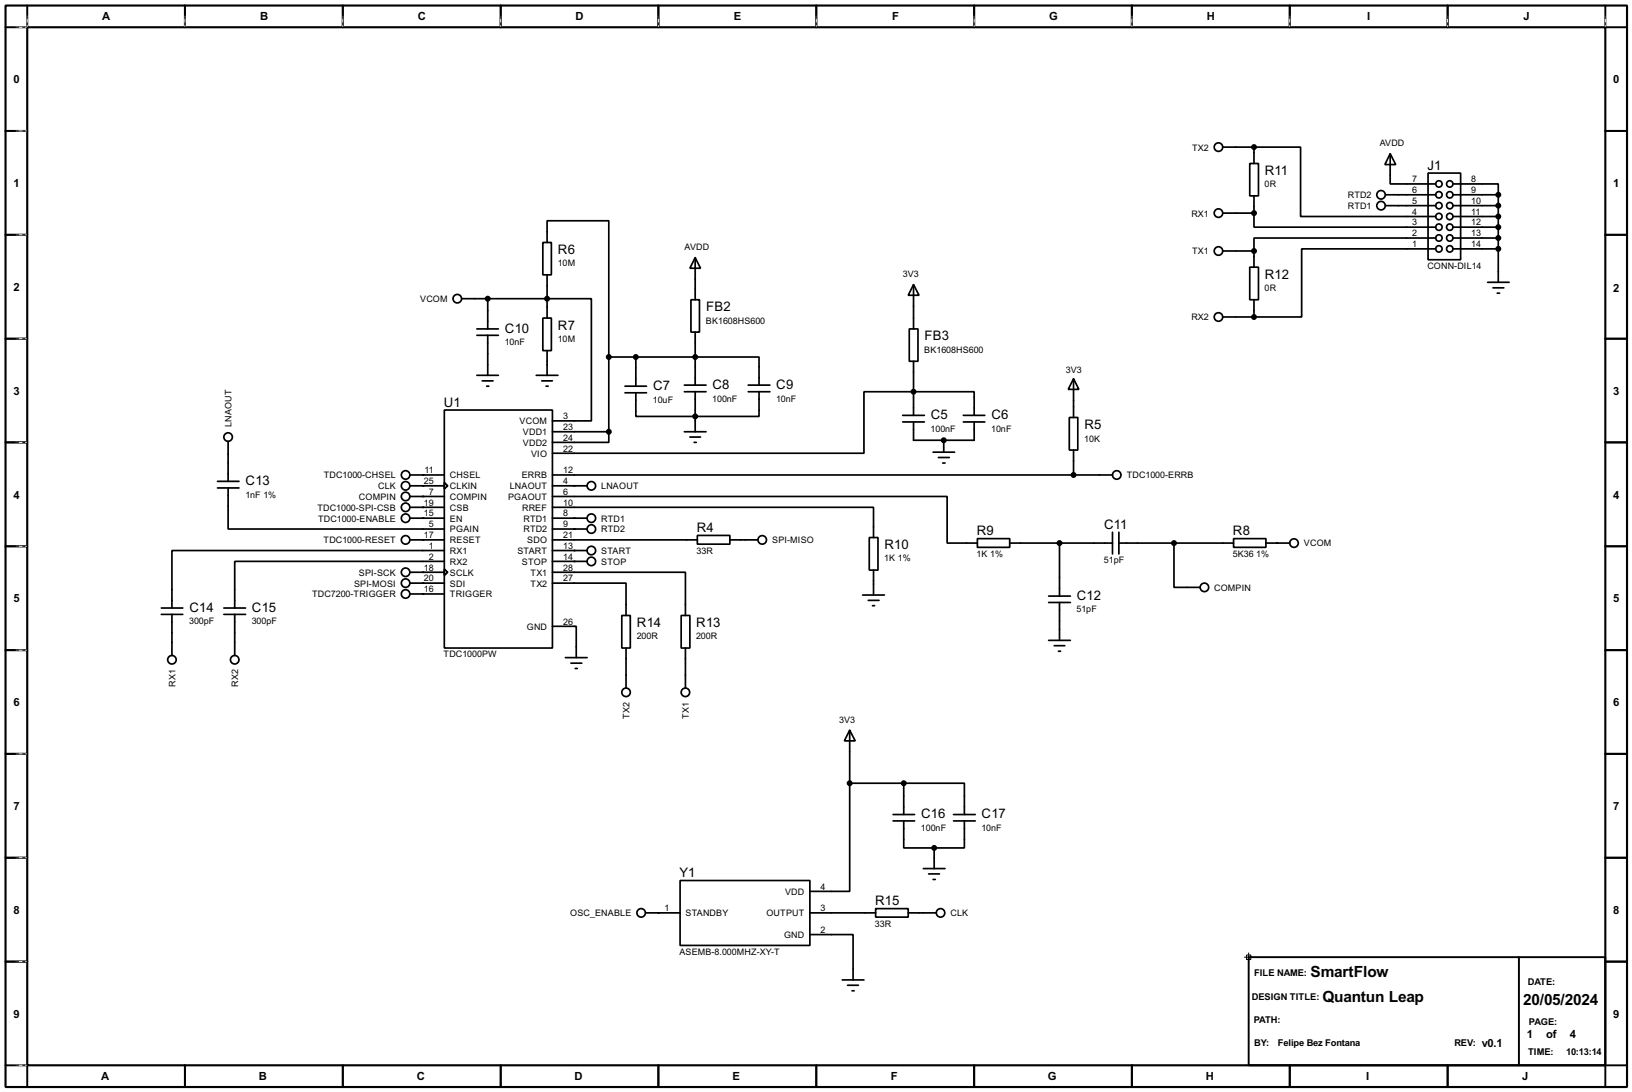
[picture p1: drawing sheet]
<svg xmlns="http://www.w3.org/2000/svg" width="383mm" height="256mm" viewBox="0 0 383 256" stroke-linecap="round" stroke-linejoin="round" font-family="sans-serif">
<path d="M1.3 1.3h381v254h-381zM6.4 6.4h370.8v243.8h-370.8z" fill="none" stroke="#000" stroke-width=".5"/>
<g fill="none" stroke="#000" stroke-width=".45">
<path d="M6.4 1.3v5.1h-5.1M43.5 1.3v5.1M80.6 1.3v5.1M117.7 1.3v5.1M154.7 1.3v5.1M191.8 1.3v5.1M228.9 1.3v5.1M266 1.3v5.1M303.1 1.3v5.1M340.2 1.3v5.1M377.2 1.3v5.1h5.1M1.3 30.8h5.1"/>
<path d="M377.2 30.8h5.1M1.3 55.2h5.1M377.2 55.2h5.1M1.3 79.6h5.1M377.2 79.6h5.1M1.3 103.9h5.1M377.2 103.9h5.1M1.3 128.3h5.1M377.2 128.3h5.1M1.3 152.7h5.1M377.2 152.7h5.1M1.3 177.1h5.1"/>
<path d="M377.2 177.1h5.1M1.3 201.5h5.1M377.2 201.5h5.1M1.3 225.9h5.1M293.4 224.8h83.8v25.4h-83.8zM356.9 224.8v25.4M377.2 225.9h5.1M1.3 250.2h5.1v5.1M43.5 250.2v5.1M80.6 250.2v5.1M117.7 250.2v5.1M154.7 250.2v5.1"/>
<path d="M191.8 250.2v5.1M228.9 250.2v5.1M266 250.2v5.1M303.1 250.2v5.1M340.2 250.2v5.1M382.3 250.2h-5.1v5.1"/>
</g>
<g fill="none" stroke="#fff" stroke-width=".23">
<path d="M3.9 6.4h2.3M6.4 3.9v2.3M43.5 3.9v2.3M80.6 3.9v2.3M117.7 3.9v2.3M154.7 3.9v2.3M191.8 3.9v2.3M228.9 3.9v2.3M266 3.9v2.3M303.1 3.9v2.3M340.2 3.9v2.3M377.2 3.9v2.3"/>
<path d="M3.9 30.8h2.3M3.9 55.2h2.3M3.9 79.6h2.3M3.9 103.9h2.3M3.9 128.3h2.3M3.9 152.7h2.3M3.9 177.1h2.3M3.9 201.5h2.3M3.9 225.9h2.3M3.9 250.2h2.3"/>
</g>
<g fill="none" stroke="#000" stroke-width=".23" stroke-dasharray=".5 1">
<path d="M3.9 6.4h2.3M6.4 3.9v2.3M43.5 3.9v2.3M80.6 3.9v2.3M117.7 3.9v2.3M154.7 3.9v2.3M191.8 3.9v2.3M228.9 3.9v2.3M266 3.9v2.3M303.1 3.9v2.3M340.2 3.9v2.3M377.2 3.9v2.3"/>
<path d="M3.9 30.8h2.3M3.9 55.2h2.3M3.9 79.6h2.3M3.9 103.9h2.3M3.9 128.3h2.3M3.9 152.7h2.3M3.9 177.1h2.3M3.9 201.5h2.3M3.9 225.9h2.3M3.9 250.2h2.3"/>
</g>
<path d="M292.4 224.8h2M292.9 224.3h1v1.1h-1zM293.4 223.8v2.1" fill="none" stroke="#000" stroke-width=".23"/>
<g fill="none" stroke="#000" stroke-width=".4">
<path d="M287.3 34.6h7.4M293.7 38.4h2v7.6h-2zM294.7 34.6h10.9v16.3h31.8M294.7 34.6v3.8M326.7 36.1l1.3 2.6h-2.6zM326.7 36.1v7.1h10.7M127.6 57h2v7.6h-2zM128.6 57v-5.1h14.5v32M287.3 50.1h7.4M287.3 59h7.4M294.7 50.1v3.3h42.7M294.7 46v4.1"/>
<path d="M294.7 59v3.8M325.6 48.3h11.8M325.6 45.8h11.8M335.6 40.7h7.6v20.3h-7.6zM337.4 58.5h-31.5v16h-11.2M337.4 55.9h-42.7v3.1M341.4 43.2h10.7v2.6M341.4 58.5h10.7M341.4 55.9h10.7M341.4 53.4h10.7M341.4 50.9h10.7M341.4 48.3h10.7"/>
<path d="M341.4 45.8h10.7M352.1 45.8v20.5M108.5 70.2h30.5v28.7h-9.2M112.1 77.3h5M112.1 78.8h5M114.6 70.2v7.1M114.6 78.8v9.4M127.6 74.7h2v7.7h-2zM128.6 64.6v10.1M162.4 70.4h2v7.6h-2zM163.4 60.5l1.2 2.5h-2.5zM163.4 60.5v9.9"/>
<path d="M163.4 78v12.5M213.7 77.3h2v7.6h-2zM214.7 66.9l1.3 2.5h-2.6zM214.7 66.9v10.4M287.3 74.5h7.4M293.7 62.8h2v7.6h-2zM294.7 70.4v4.1M349.6 66.3h5M350.8 67.6h2.6M351.8 68.9h.6M104.4 96.3h25.4v55.9h-25.4zM112.1 88.2h5"/>
<path d="M113.3 89.5h2.6M114.4 90.7h.5M126 88.2h5.1M127.3 89.5h2.5M128.3 90.7h.5M128.6 82.4v5.8M143.1 83.9h35.3v6.6M143.1 83.9v17.5M146.9 90.7h5M146.9 92.3h5M149.4 83.9v6.8M160.8 90.5h5.1"/>
<path d="M160.8 92h5.1M163.4 92v9.4M175.8 90.5h5.1M175.8 92h5.1M178.4 92v5.8h-29v-5.5M212.1 97.6h5.1M212.1 99.1h5.1M214.7 84.9v12.7M214.7 99.1v4.3h14.2v-4.3M226.4 97.6h5M226.4 99.1h5M228.9 97.6v-5.6h-25.9v14.5h-73.2"/>
<path d="M251.3 98.1h2v7.6h-2zM252.3 89l1.2 2.5h-2.5zM252.3 89v9.1M51.1 114.6h5.1M51.1 113.1h5.1M53.6 114.6v9.7h50.8M53.6 103.7v9.4M96.3 111.6h8.1M96.3 119.2h8.1M96.3 116.6h8.1M96.3 114.1h8.1M104.4 113.3l.8 .8-.8 .8z"/>
<path d="M129.8 116.6h92.8v11h7.1M129.8 119.2h75.5v7.1M129.8 111.6h131.6M129.8 101.4h13.3M129.8 114.1h8.2M143.1 101.4v2.5h-13.3M160.8 101.4h5.1M162.1 102.7h2.5M163.1 103.9h.5M219.3 106.2h5M220.5 107.5h2.6M221.5 108.8h.6"/>
<path d="M221.8 103.4v2.8M252.3 105.7v5.9M96.3 126.8h8.1M96.3 137h8.1M96.3 134.4h8.1M96.3 139.5h8.1M96.3 121.7h8.1M104.4 133.7l.8 .7-.8 .8zM104.4 129.3h-64v13.5M104.4 131.9h-49.2v10.9M129.8 134.4h31.3v10.2M129.8 137h17.3v7.6"/>
<path d="M129.8 126.8h34.1M129.8 121.7h8.2M129.8 124.3h8.2M129.8 129.3h8.2M129.8 131.9h8.2M163.9 125.8h7.6v2h-7.6zM171.5 126.8h6.6M202.7 139.8h5.1M204.3 126.3h2v7.6h-2zM205.3 133.9v5.9M229.7 126.5h7.6v2.1h-7.6zM237.3 127.6h24.1"/>
<path d="M249 127.6v12.4M261.4 125v5.1M262.9 127.6h27M262.9 125v5.1M275.9 127.6v10.4h6.1M289.9 126.5h7.6v2.1h-7.6zM297.5 127.6h5.6M37.9 144.3h5.1M37.9 142.8h5.1M40.4 144.3v9.7M52.6 144.3h5.1M52.6 142.8h5.1"/>
<path d="M55.2 144.3v9.7M129.8 147.1h5.6v7.4M132.9 154.5h5.1M134.2 155.8h2.5M135.2 157h.5M146.1 144.6h2v7.6h-2zM147.1 152.2v9.4M160.1 144.6h2v7.6h-2zM161.1 152.2v9.4M204 141h2.6M205 142.3h.5M246.4 140h5.1"/>
<path d="M246.4 141.5h5.1M246.4 150.4h5.1M247.7 151.7h2.5M248.7 153h.5M249 141.5v8.9M199.7 171.5l1.3 2.5h-2.6zM199.7 171.5v12.5M199.7 184v25.4h-9.4M199.7 184h12.7M209.9 191.3h5M209.9 192.8h5M212.4 192.8v6.4h7.1"/>
<path d="M212.4 184h14.2v7.3M212.4 184v7.3M219.5 199.2v4.8M224.1 191.3h5.1M224.1 192.8h5.1M226.6 192.8v6.4h-7.1M151.7 214.4h8.1M159.8 206.8h30.5v15.3h-30.5zM190.3 219.5h10.2v10.7M190.3 214.4h15.5M205.8 213.4h7.6v2h-7.6zM213.4 214.4h6.6"/>
<path d="M217 204h5.1M218.2 205.3h2.6M219.3 206.6h.5M197.9 230.2h5.1M199.2 231.4h2.5M200.2 232.7h.5"/>
<circle cx="286.3" cy="34.6" r="1"/>
<circle cx="286.3" cy="50.1" r="1"/>
<circle cx="286.3" cy="59" r="1"/>
<circle cx="324.5" cy="45.8" r="1"/>
<circle cx="324.5" cy="48.3" r="1"/>
<circle cx="338.1" cy="55.9" r=".75"/>
<circle cx="338.1" cy="53.4" r=".75"/>
<circle cx="338.1" cy="58.5" r=".75"/>
<circle cx="338.1" cy="50.9" r=".75"/>
<circle cx="338.1" cy="45.8" r=".75"/>
<circle cx="338.1" cy="48.3" r=".75"/>
<circle cx="338.1" cy="43.2" r=".75"/>
<circle cx="340.6" cy="58.5" r=".75"/>
<circle cx="340.6" cy="55.9" r=".75"/>
<circle cx="340.6" cy="53.4" r=".75"/>
<circle cx="340.6" cy="50.9" r=".75"/>
<circle cx="340.6" cy="48.3" r=".75"/>
<circle cx="340.6" cy="43.2" r=".75"/>
<circle cx="340.6" cy="45.8" r=".75"/>
<circle cx="107.4" cy="70.2" r="1"/>
<circle cx="286.3" cy="74.5" r="1"/>
<circle cx="53.6" cy="102.7" r="1"/>
<circle cx="95.3" cy="111.6" r="1"/>
<circle cx="95.3" cy="116.6" r="1"/>
<circle cx="95.3" cy="114.1" r="1"/>
<circle cx="95.3" cy="119.2" r="1"/>
<circle cx="138.9" cy="114.1" r="1"/>
<circle cx="262.4" cy="111.6" r="1"/>
<circle cx="95.3" cy="126.8" r="1"/>
<circle cx="95.3" cy="137" r="1"/>
<circle cx="95.3" cy="121.7" r="1"/>
<circle cx="95.3" cy="139.5" r="1"/>
<circle cx="95.3" cy="134.4" r="1"/>
<circle cx="138.9" cy="129.3" r="1"/>
<circle cx="138.9" cy="124.3" r="1"/>
<circle cx="138.9" cy="121.7" r="1"/>
<circle cx="138.9" cy="131.9" r="1"/>
<circle cx="179.1" cy="126.8" r="1"/>
<circle cx="283" cy="138" r="1"/>
<circle cx="304" cy="127.6" r="1"/>
<circle cx="40.4" cy="155" r="1"/>
<circle cx="55.1" cy="155" r="1"/>
<circle cx="147.1" cy="162.6" r="1"/>
<circle cx="161" cy="162.6" r="1"/>
<circle cx="150.6" cy="214.4" r="1"/>
<circle cx="221" cy="214.4" r="1"/>
</g>
<g fill="#000">
<circle cx="99.4" cy="114.1" r=".2"/>
<circle cx="99.4" cy="119.2" r=".2"/>
<circle cx="99.4" cy="111.6" r=".2"/>
<circle cx="99.4" cy="116.6" r=".2"/>
<circle cx="134.9" cy="114.1" r=".2"/>
<circle cx="99.4" cy="121.7" r=".2"/>
<circle cx="99.4" cy="126.8" r=".2"/>
<circle cx="99.4" cy="134.4" r=".2"/>
<circle cx="99.4" cy="139.5" r=".2"/>
<circle cx="99.4" cy="137" r=".2"/>
<circle cx="134.9" cy="129.3" r=".2"/>
<circle cx="134.9" cy="124.3" r=".2"/>
<circle cx="134.9" cy="131.9" r=".2"/>
<circle cx="134.9" cy="121.7" r=".2"/>
<circle cx="300" cy="127.6" r=".2"/>
<circle cx="154.7" cy="214.4" r=".2"/>
</g>
<g fill="#000" stroke="#000" stroke-width=".4">
<circle cx="294.6" cy="34.6" r=".5"/>
<circle cx="294.6" cy="59" r=".5"/>
<circle cx="294.6" cy="50.1" r=".5"/>
<circle cx="352" cy="45.8" r=".5"/>
<circle cx="352" cy="55.9" r=".5"/>
<circle cx="352" cy="50.9" r=".5"/>
<circle cx="352" cy="58.5" r=".5"/>
<circle cx="352" cy="48.3" r=".5"/>
<circle cx="352" cy="53.4" r=".5"/>
<circle cx="114.6" cy="70.2" r=".5"/>
<circle cx="128.5" cy="70.2" r=".5"/>
<circle cx="294.6" cy="74.5" r=".5"/>
<circle cx="143" cy="83.9" r=".5"/>
<circle cx="149.4" cy="83.9" r=".5"/>
<circle cx="163.3" cy="83.9" r=".5"/>
<circle cx="163.3" cy="97.8" r=".5"/>
<circle cx="214.6" cy="92" r=".5"/>
<circle cx="143" cy="101.4" r=".5"/>
<circle cx="221.7" cy="103.4" r=".5"/>
<circle cx="252.2" cy="111.6" r=".5"/>
<circle cx="248.9" cy="127.6" r=".5"/>
<circle cx="275.8" cy="127.6" r=".5"/>
<circle cx="199.6" cy="184" r=".5"/>
<circle cx="212.3" cy="184" r=".5"/>
<circle cx="219.5" cy="199.2" r=".5"/>
</g>
<g font-size="4.1">
<text x="308" y="229.5">SmartFlow</text>
<text x="310.7" y="235.4">Quantun Leap</text>
<text x="357.9" y="236.1">20/05/2024</text>
</g>
<g font-size="3.5">
<text x="297.2" y="41.1">R11</text>
<text x="335.4" y="39.9">J1</text>
<text x="131.1" y="59.6">R6</text>
<text x="297.2" y="65.5">R12</text>
<text x="131.1" y="77.4">R7</text>
<text x="165.9" y="73.1">FB2</text>
<text x="118.7" y="78.2">C10</text>
<text x="217.2" y="80">FB3</text>
<text x="104.3" y="95.5">U1</text>
<text x="153.5" y="91.7">C7</text>
<text x="167.4" y="91.4">C8</text>
<text x="182.4" y="91.4">C9</text>
<text x="218.7" y="98.5">C5</text>
<text x="233" y="98.5">C6</text>
<text x="254.8" y="100.8">R5</text>
<text x="57.7" y="114">C13</text>
<text x="163.7" y="125">R4</text>
<text x="229.5" y="125.7">R9</text>
<text x="259.5" y="124.2">C11</text>
<text x="289.7" y="125.7">R8</text>
<text x="207.8" y="129">R10</text>
<text x="44.5" y="143.7">C14</text>
<text x="59.2" y="143.7">C15</text>
<text x="253" y="140.9">C12</text>
<text x="149.7" y="147.3">R14</text>
<text x="163.6" y="147.3">R13</text>
<text x="216.5" y="192.2">C16</text>
<text x="230.7" y="192.2">C17</text>
<text x="159.7" y="206">Y1</text>
<text x="205.6" y="212.6">R15</text>
</g>
<g font-size="3">
<text x="24" y="4.6">A</text>
<text x="61.1" y="4.6">B</text>
<text x="98.2" y="4.6">C</text>
<text x="135.2" y="4.6">D</text>
<text x="172.4" y="4.6">E</text>
<text x="209.6" y="4.6">F</text>
<text x="246.5" y="4.6">G</text>
<text x="283.6" y="4.6">H</text>
<text x="321.2" y="4.6">I</text>
<text x="358" y="4.6">J</text>
<text x="3.2" y="19.5">0</text>
<text x="379.1" y="19.5">0</text>
<text x="3.2" y="44">1</text>
<text x="379.1" y="44">1</text>
<text x="3.2" y="68.4">2</text>
<text x="379.1" y="68.6">2</text>
<text x="3.2" y="92.7">3</text>
<text x="379.1" y="92.7">3</text>
<text x="3.2" y="117.1">4</text>
<text x="379.1" y="117.1">4</text>
<text x="3.2" y="141.5">5</text>
<text x="379.1" y="141.5">5</text>
<text x="3.2" y="165.9">6</text>
<text x="379.1" y="165.9">6</text>
<text x="3.2" y="190.3">7</text>
<text x="379.1" y="190.3">7</text>
<text x="3.2" y="214.7">8</text>
<text x="379.1" y="214.7">8</text>
<text x="3.2" y="239.1">9</text>
<text x="379.1" y="239.1">9</text>
<text x="348.2" y="246">v0.1</text>
<text x="358.8" y="243.9">1</text>
<text x="363.3" y="243.9">of</text>
<text x="368.9" y="243.9">4</text>
<text x="23.8" y="253.8">A</text>
<text x="60.8" y="253.8">B</text>
<text x="97.9" y="253.8">C</text>
<text x="135" y="253.8">D</text>
<text x="172.1" y="253.8">E</text>
<text x="209.3" y="253.8">F</text>
<text x="246.2" y="253.8">G</text>
<text x="283.3" y="253.8">H</text>
<text x="321" y="253.8">I</text>
<text x="357.7" y="253.8">J</text>
</g>
<g font-size="2.5">
<text x="294.7" y="229.3">FILE NAME:</text>
<text x="359" y="231.3">DATE:</text>
<text x="294.1" y="234.9">DESIGN TITLE:</text>
<text x="294.6" y="240.2">PATH:</text>
<text x="294.7" y="245.8">BY:</text>
<text x="300.3" y="245.8">Felipe Bez Fontana</text>
<text x="341.7" y="245.8">REV:</text>
<text x="359.2" y="240.7">PAGE:</text>
<text x="359" y="247.8">TIME:</text>
<text x="368" y="247.8">10:13:14</text>
</g>
<g font-size="2.4">
<text x="280.1" y="35.3">TX2</text>
<text x="324.2" y="34.4">AVDD</text>
<text x="297.2" y="44">0R</text>
<text x="316.7" y="46.6">RTD2</text>
<text x="331.9" y="47.9">5</text>
<text x="331.9" y="45.4">6</text>
<text x="331.9" y="42.8">7</text>
<text x="345.7" y="47.9">10</text>
<text x="345.7" y="45.4">9</text>
<text x="345.7" y="42.8">8</text>
<text x="279.9" y="50.8">RX1</text>
<text x="316.7" y="49.1">RTD1</text>
<text x="331.9" y="52.9">3</text>
<text x="331.9" y="50.4">4</text>
<text x="345.7" y="52.9">12</text>
<text x="345.7" y="50.4">11</text>
<text x="160.8" y="58.8">AVDD</text>
<text x="280.1" y="59.8">TX1</text>
<text x="331.9" y="58.1">1</text>
<text x="331.9" y="55.5">2</text>
<text x="345.7" y="58.1">14</text>
<text x="345.7" y="55.5">13</text>
<text x="131.1" y="62.6">10M</text>
<text x="212.1" y="65.1">3V3</text>
<text x="335.4" y="63.2">CONN-DIL14</text>
<text x="98.7" y="70.9">VCOM</text>
<text x="297.2" y="68.4">0R</text>
<text x="165.9" y="76">BK1608HS600</text>
<text x="279.9" y="75.3">RX2</text>
<text x="118.6" y="81.1">10nF</text>
<text x="131.1" y="80.3">10M</text>
<text x="217.2" y="82.9">BK1608HS600</text>
<text x="250.5" y="87.7">3V3</text>
<text x="153.4" y="94.5">10uF</text>
<text x="167.4" y="94.3">100nF</text>
<text x="182.4" y="94.3">10nF</text>
<text x="54.4" y="100.3" transform="rotate(-90 54.4 100.3)">LNAOUT</text>
<text x="122.1" y="99.7">VCOM</text>
<text x="132.4" y="98.5">3</text>
<text x="132.4" y="101">23</text>
<text x="218.7" y="101.4">100nF</text>
<text x="232.9" y="101.4">10nF</text>
<text x="122.9" y="102.2">VDD1</text>
<text x="122.9" y="104.7">VDD2</text>
<text x="124.8" y="107.3">VIO</text>
<text x="132.4" y="103.5">24</text>
<text x="132.4" y="106.1">22</text>
<text x="254.8" y="103.7">10K</text>
<text x="76.1" y="112.4">TDC1000-CHSEL</text>
<text x="99.6" y="113.7">25</text>
<text x="99.8" y="111.2">11</text>
<text x="105.7" y="112.4">CHSEL</text>
<text x="122.6" y="112.4">ERRB</text>
<text x="132.4" y="111.2">12</text>
<text x="132.4" y="113.7">4</text>
<text x="264.7" y="112.4">TDC1000-ERRB</text>
<text x="57.7" y="116.9">1nF 1%</text>
<text x="74.6" y="120">TDC1000-SPI-CSB</text>
<text x="84.3" y="117.4">COMPIN</text>
<text x="88.8" y="114.9">CLK</text>
<text x="99.6" y="118.8">19</text>
<text x="100.8" y="116.2">7</text>
<text x="105.7" y="114.9">CLKIN</text>
<text x="105.7" y="117.4">COMPIN</text>
<text x="105.7" y="120">CSB</text>
<text x="119.4" y="117.4">PGAOUT</text>
<text x="119.8" y="114.9">LNAOUT</text>
<text x="122.7" y="120">RREF</text>
<text x="132.4" y="116.2">6</text>
<text x="132.4" y="118.8">10</text>
<text x="141.3" y="114.9">LNAOUT</text>
<text x="74.7" y="122.5">TDC1000-ENABLE</text>
<text x="99.6" y="121.3">15</text>
<text x="100.8" y="123.9">5</text>
<text x="105.7" y="122.5">EN</text>
<text x="105.7" y="125.1">PGAIN</text>
<text x="123" y="122.5">RTD1</text>
<text x="123" y="125.1">RTD2</text>
<text x="132.4" y="121.3">8</text>
<text x="132.4" y="123.9">9</text>
<text x="141.3" y="122.5">RTD1</text>
<text x="141.3" y="125.1">RTD2</text>
<text x="76" y="127.6">TDC1000-RESET</text>
<text x="99.6" y="126.4">17</text>
<text x="100.8" y="128.9">1</text>
<text x="100.8" y="131.5">2</text>
<text x="105.7" y="127.6">RESET</text>
<text x="105.7" y="130.1">RX1</text>
<text x="121.6" y="130.1">START</text>
<text x="123.9" y="127.6">SDO</text>
<text x="132.4" y="126.4">21</text>
<text x="132.4" y="128.9">13</text>
<text x="132.4" y="131.5">14</text>
<text x="141.3" y="130.1">START</text>
<text x="163.7" y="130">33R</text>
<text x="181.4" y="127.6">SPI-MISO</text>
<text x="207.8" y="131.9">1K 1%</text>
<text x="229.5" y="130.8">1K 1%</text>
<text x="289.7" y="130.8">5K36</text>
<text x="295.2" y="130.8">1%</text>
<text x="306.4" y="128.4">VCOM</text>
<text x="83.2" y="137.8">SPI-MOSI</text>
<text x="84.3" y="135.2">SPI-SCK</text>
<text x="99.6" y="134">18</text>
<text x="99.6" y="136.6">20</text>
<text x="105.7" y="132.7">RX2</text>
<text x="105.7" y="135.2">SCLK</text>
<text x="105.7" y="137.8">SDI</text>
<text x="122.6" y="132.7">STOP</text>
<text x="124.7" y="135.2">TX1</text>
<text x="124.7" y="137.8">TX2</text>
<text x="132.4" y="134">28</text>
<text x="132.4" y="136.6">27</text>
<text x="141.3" y="132.7">STOP</text>
<text x="259.4" y="132.3">51pF</text>
<text x="73.3" y="140.3">TDC7200-TRIGGER</text>
<text x="99.6" y="139.1">16</text>
<text x="105.7" y="140.3">TRIGGER</text>
<text x="253" y="143.8">51pF</text>
<text x="285.3" y="138.8">COMPIN</text>
<text x="44.5" y="146.6">300pF</text>
<text x="59.2" y="146.6">300pF</text>
<text x="123.8" y="147.9">GND</text>
<text x="132.4" y="146.7">26</text>
<text x="104.2" y="154.4">TDC1000PW</text>
<text x="149.6" y="150.2">200R</text>
<text x="163.6" y="150.2">200R</text>
<text x="41.2" y="161.3" transform="rotate(-90 41.2 161.3)">RX1</text>
<text x="55.9" y="161.3" transform="rotate(-90 55.9 161.3)">RX2</text>
<text x="147.9" y="168.8" transform="rotate(-90 147.9 168.8)">TX2</text>
<text x="161.9" y="168.8" transform="rotate(-90 161.9 168.8)">TX1</text>
<text x="197.2" y="169.8">3V3</text>
<text x="216.4" y="195.1">100nF</text>
<text x="230.6" y="195.1">10nF</text>
<text x="192.8" y="209">4</text>
<text x="134" y="215.2">OSC_ENABLE</text>
<text x="156.1" y="214">1</text>
<text x="161.1" y="215.2">STANDBY</text>
<text x="180.1" y="215.2">OUTPUT</text>
<text x="184.5" y="210.2">VDD</text>
<text x="192.8" y="214">3</text>
<text x="223.3" y="215.2">CLK</text>
<text x="184.2" y="220.3">GND</text>
<text x="192.8" y="219.1">2</text>
<text x="205.6" y="217.7">33R</text>
<text x="159.6" y="224.3">ASEMB-8.000MHZ-XY-T</text>
</g>
</svg>
